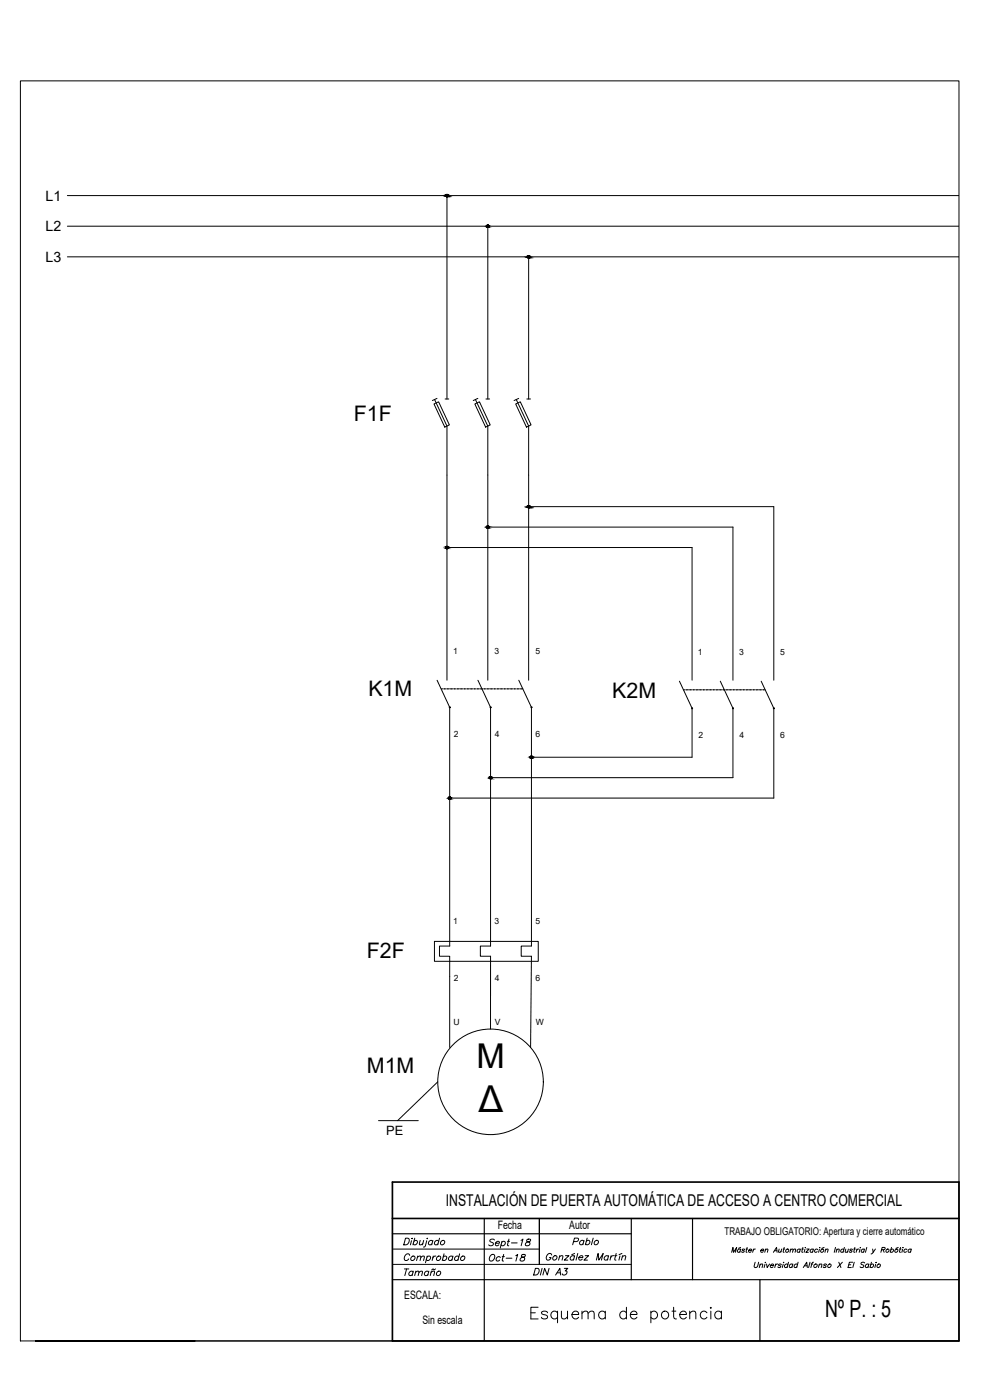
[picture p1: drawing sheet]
<svg xmlns="http://www.w3.org/2000/svg" width="297mm" height="420mm" viewBox="0 0 297 420" stroke-linecap="round" stroke-linejoin="round" font-family="sans-serif">
<!-- layer: SYMS -->
<g fill="none" stroke="#000" stroke-width=".3">
<path d="M20.2 58.7h267.5M134.1 58.7v61M20.2 67.9h267.5M20.2 77.1h267.5M146.4 67.9v51.8M158.6 77.1v42.6M130.4 119.9l3.7 8v76.2M131.1 119.6l-1.4 .6M133.5 119.7h1.2M142.6 119.9l3.8 8v76.2M143.4 119.6l-1.4 .6M145.8 119.7h1.1"/>
<path d="M154.9 119.9l3.7 8v76.2M155.6 119.6l-1.4 .6M158.1 119.7h1.1M130.2 121.2l1.4-.6 3.2 6.9-1.4 .7zM142.5 121.2l1.4-.6 3.2 6.9-1.4 .7zM154.7 121.2l1.4-.6 3.2 6.9-1.3 .7zM146.4 158.2h73.5v45.9M158.6 152.1h73.6v52M134.1 164.3h73.5v39.8M131.1 204.1l3.8 8M132.3 206.7h.6M133.1 206.7h.1"/>
<path d="M133.4 206.7h.5M134.1 206.7h.1M134.4 206.7h.5M134.9 212.4v71.5h-3v3.1h3v27.4M135.1 206.7h.1M135.4 206.7h.5M136.1 206.7h.1M136.4 206.7h.5M137.1 206.7h.1M137.4 206.7h.5M138.1 206.7h.1M138.4 206.7h.5"/>
<path d="M139.1 206.7h.1M139.4 206.7h.5M140.1 206.7h.1M140.4 206.7h.5M141.1 206.7h.1M141.4 206.7h.5M142.1 206.7h.1M142.4 206.7h.5M143.1 206.7h.1M143.4 206.7h.5M143.4 204.1l3.7 8M144.1 206.7h.1"/>
<path d="M144.4 206.7h.5M145.1 206.7h.1M145.4 206.7h.5M146.1 206.7h.1M146.4 206.7h.5M147.1 206.7h.1M147.2 212.4v71.5h-3.1v3.1h3.1v21.8M147.4 206.7h.5M148.1 206.7h.1M148.4 206.7h.5M149.1 206.7h.1M149.4 206.7h.5"/>
<path d="M150.1 206.7h.1M150.4 206.7h.5M151.1 206.7h.1M151.4 206.7h.5M152.1 206.7h.1M152.4 206.7h.5M153.1 206.7h.1M153.4 206.7h.5M154.1 206.7h.1M154.4 206.7h.5M155.1 206.7h.1M155.4 206.7h.5"/>
<path d="M155.7 204.1l3.7 8M156.1 206.7h.1M156.4 206.7h.5M159.5 212.4v71.5h-3.1v3.1h3.1l-.3 27.4M203.9 204.4l3.7 8M205.1 207h.5M205.8 207h.1M206.1 207h.5M206.8 207h.1M207.1 207h.5M207.6 212.7v14.6h-48.1M207.8 207h.1"/>
<path d="M208.1 207h.5M208.8 207h.1M209.1 207h.5M209.8 207h.1M210.1 207h.5M210.8 207h.1M211.1 207h.5M211.8 207h.1M212.1 207h.5M212.8 207h.1M213.1 207h.5M213.8 207h.1"/>
<path d="M214.1 207h.5M214.8 207h.1M215.1 207h.5M215.8 207h.1M216.1 207h.5M216.1 204.4l3.8 8M216.8 207h.1M217.1 207h.5M217.8 207h.1M218.1 207h.5M218.8 207h.1M219.1 207h.5"/>
<path d="M219.8 207h.1M219.9 212.7v20.7h-72.7M220.1 207h.5M220.8 207h.1M221.1 207h.5M221.8 207h.1M222.1 207h.5M222.8 207h.1M223.1 207h.5M223.8 207h.1M224.1 207h.5M224.8 207h.1"/>
<path d="M225.1 207h.5M225.8 207h.1M226.1 207h.5M226.8 207h.1M227.1 207h.5M227.8 207h.1M228.1 207h.5M228.4 204.4l3.7 8M228.8 207h.1M229.1 207h.5M232.2 212.7v26.8h-97.3M130.3 282.5h31.2v6h-31.2z"/>
<path d="M113.6 336.3h11.9M131.3 324.7l-12 11.6"/>
<circle cx="134.1" cy="58.7" r=".35"/>
<circle cx="146.4" cy="67.9" r=".35"/>
<circle cx="158.6" cy="77.1" r=".35"/>
<circle cx="146.4" cy="158.2" r=".35"/>
<circle cx="158.6" cy="152" r=".35"/>
<circle cx="134.1" cy="164.3" r=".35"/>
<circle cx="134.9" cy="212.3" r=".15"/>
<circle cx="147.2" cy="212.3" r=".15"/>
<circle cx="159.5" cy="212.3" r=".15"/>
<circle cx="207.7" cy="212.6" r=".15"/>
<circle cx="219.9" cy="212.6" r=".15"/>
<circle cx="232.2" cy="212.6" r=".15"/>
<circle cx="134.9" cy="239.5" r=".35"/>
<circle cx="147.2" cy="233.4" r=".35"/>
<circle cx="159.5" cy="227.3" r=".35"/>
<circle cx="147.2" cy="324.7" r="15.8"/>
</g>
<g fill="#000" stroke="#000" stroke-width=".3">
<path d="M134 58.4h.2zM134.1 59h.2zM146.3 67.5h.2zM146.4 68.2h.1zM158.5 76.7h.2zM158.6 77.4h.2zM146.3 157.9h.2zM146.4 158.5h.1zM158.5 151.7h.2zM158.6 152.4h.2zM134 164h.2zM134.1 164.6h.2z"/>
<path d="M134.8 239.2h.2zM134.9 239.8h.2zM147.1 233h.2zM147.2 233.7h.2zM159.4 226.9h.1zM159.5 227.6h.1z"/>
<path d="M133.7 58.7l.4 .1zM133.7 58.7l.4 .1z"/>
<path d="M133.8 58.8h.3zM133.8 58.8h.3z"/>
<path d="M133.8 58.8l.3 .1zM133.8 58.8l.3 .1z"/>
<path d="M133.8 58.9h.3zM133.8 58.9h.3z"/>
<path d="M133.8 58.9l.3 .1zM133.8 58.9l.3 .1z"/>
<path d="M133.9 59h.2zM133.9 59h.2z"/>
<path d="M133.9 59h.2zM133.9 59h.2z"/>
<path d="M134 58.4h.3zM133.9 58.4h.4z"/>
<path d="M133.9 58.4h.4zM133.9 58.4h.4z"/>
<path d="M133.9 58.4l.5 .1zM133.8 58.5h.6z"/>
<path d="M134.1 58.9h.2zM134.1 58.9l.2 .1z"/>
<path d="M133.8 58.5h.6zM133.8 58.5h.6z"/>
<path d="M134.1 58.9h.3zM134.1 58.9h.2z"/>
<path d="M133.8 58.5l.6 .1zM133.8 58.5l.6 .1z"/>
<path d="M134.1 58.8h.3zM134.1 58.8l.3 .1z"/>
<path d="M133.8 58.6h.6zM133.8 58.6h.6z"/>
<path d="M133.8 58.6l.7 .1zM133.8 58.6l.7 .1z"/>
<path d="M134.1 58.8h.3zM134.1 58.8h.3z"/>
<path d="M134.1 58.7h.4zM134.1 58.7l.3 .1z"/>
<path d="M146 67.9h.4zM146 67.9h.4z"/>
<path d="M146 67.9l.4 .1zM146 67.9l.4 .1z"/>
<path d="M146 68l.4 .1zM146 68l.4 .1z"/>
<path d="M146.1 68.1h.3zM146.1 68.1h.3z"/>
<path d="M146.1 68.1l.3 .1zM146.1 68.1l.3 .1z"/>
<path d="M146.1 68.2h.3zM146.1 68.2h.3z"/>
<path d="M146.2 68.2h.2zM146.2 68.2h.2z"/>
<path d="M146.3 67.5l.2 .1zM146.2 67.6h.3z"/>
<path d="M146.2 67.6h.4zM146.1 67.6h.5z"/>
<path d="M146.1 67.6l.5 .1zM146.1 67.7h.5z"/>
<path d="M146.4 68.2h.2zM146.4 68.2h.1z"/>
<path d="M146.1 67.7h.6zM146.1 67.7h.6z"/>
<path d="M146.4 68.1h.2zM146.4 68.1l.2 .1z"/>
<path d="M146.1 67.7l.6 .1zM146.1 67.7l.6 .1z"/>
<path d="M146.4 68.1h.3zM146.4 68.1h.2z"/>
<path d="M146 67.8h.7zM146 67.8h.7z"/>
<path d="M146.4 68h.3zM146.4 68l.3 .1z"/>
<path d="M146 67.8l.7 .1zM146 67.8l.7 .1z"/>
<path d="M146.4 67.9h.3zM146.4 67.9h.3z"/>
<path d="M146.4 67.9h.3zM146.4 67.9l.3 .1z"/>
<path d="M158.3 77.1h.3zM158.3 77.1h.3z"/>
<path d="M158.3 77.1l.3 .1zM158.3 77.1l.3 .1z"/>
<path d="M158.3 77.2l.3 .1zM158.3 77.2l.3 .1z"/>
<path d="M158.3 77.3h.3zM158.3 77.3h.3z"/>
<path d="M158.4 77.3l.2 .1zM158.4 77.3l.2 .1z"/>
<path d="M158.4 77.4h.2zM158.4 77.4h.2z"/>
<path d="M158.4 77.4h.2zM158.4 77.4h.2z"/>
<path d="M158.5 76.7l.3 .1zM158.5 76.8h.3z"/>
<path d="M158.5 76.8h.3zM158.4 76.8h.4z"/>
<path d="M158.4 76.8h.5zM158.4 76.8h.5z"/>
<path d="M158.6 77.4h.2zM158.6 77.4h.2z"/>
<path d="M158.4 76.8l.5 .1zM158.4 76.8l.5 .1z"/>
<path d="M158.6 77.3h.3zM158.6 77.3l.2 .1z"/>
<path d="M158.3 76.9l.6 .1zM158.3 76.9l.6 .1z"/>
<path d="M158.6 77.3h.3zM158.6 77.3h.3z"/>
<path d="M158.3 77h.7zM158.3 77h.7z"/>
<path d="M158.6 77.2h.3zM158.6 77.2l.3 .1z"/>
<path d="M158.3 77l.7 .1zM158.3 77l.7 .1z"/>
<path d="M158.6 77.1h.4zM158.6 77.1h.4z"/>
<path d="M158.6 77.1h.4zM158.6 77.1l.3 .1z"/>
<path d="M146 158.2h.4zM146 158.2h.4z"/>
<path d="M146 158.2l.4 .1zM146 158.2l.4 .1z"/>
<path d="M146 158.3l.4 .1zM146 158.3l.4 .1z"/>
<path d="M146.1 158.4h.3zM146.1 158.4h.3z"/>
<path d="M146.1 158.4l.3 .1zM146.1 158.4l.3 .1z"/>
<path d="M146.1 158.5h.3zM146.1 158.5h.3z"/>
<path d="M146.2 158.5h.2zM146.2 158.5h.2z"/>
<path d="M146.3 157.9h.2zM146.2 157.9h.3z"/>
<path d="M146.2 157.9h.4zM146.1 157.9h.5z"/>
<path d="M146.1 157.9h.5zM146.1 157.9h.5z"/>
<path d="M146.4 158.5h.2zM146.4 158.5h.1z"/>
<path d="M146.1 157.9l.6 .1zM146.1 157.9l.6 .1z"/>
<path d="M146.4 158.4h.2zM146.4 158.4l.2 .1z"/>
<path d="M146.1 158l.6 .1zM146.1 158l.6 .1z"/>
<path d="M146.4 158.4h.3zM146.4 158.4h.2z"/>
<path d="M146 158.1h.7zM146 158.1h.7z"/>
<path d="M146.4 158.3h.3zM146.4 158.3l.3 .1z"/>
<path d="M146 158.1l.7 .1zM146 158.1l.7 .1z"/>
<path d="M146.4 158.2h.3zM146.4 158.2h.3z"/>
<path d="M146.4 158.2h.3zM146.4 158.2l.3 .1z"/>
<path d="M158.3 152.1h.3zM158.3 152.1h.3z"/>
<path d="M158.3 152.1l.3 .1zM158.3 152.1l.3 .1z"/>
<path d="M158.3 152.2h.3zM158.3 152.2h.3z"/>
<path d="M158.3 152.2l.3 .1zM158.3 152.2l.3 .1z"/>
<path d="M158.4 152.3h.2zM158.4 152.3h.2z"/>
<path d="M158.4 152.3l.2 .1zM158.4 152.3l.2 .1z"/>
<path d="M158.4 152.4h.2zM158.4 152.4h.2z"/>
<path d="M158.5 151.7h.3zM158.5 151.7h.3z"/>
<path d="M158.5 151.7l.3 .1zM158.4 151.8h.4z"/>
<path d="M158.4 151.8h.5zM158.4 151.8h.5z"/>
<path d="M158.6 152.3h.3zM158.6 152.3l.2 .1z"/>
<path d="M158.4 151.8l.5 .1zM158.4 151.8l.5 .1z"/>
<path d="M158.3 151.9h.6zM158.3 151.9h.6z"/>
<path d="M158.6 152.3h.3zM158.6 152.3h.3z"/>
<path d="M158.3 151.9l.7 .1zM158.3 151.9l.7 .1z"/>
<path d="M158.6 152.2h.3zM158.6 152.2l.3 .1z"/>
<path d="M158.3 152l.7 .1zM158.3 152l.7 .1z"/>
<path d="M158.6 152.1h.4zM158.6 152.1h.4z"/>
<path d="M158.6 152.1h.4zM158.6 152.1l.3 .1z"/>
<path d="M133.7 164.3l.4 .1zM133.7 164.3l.4 .1z"/>
<path d="M133.8 164.4h.3zM133.8 164.4h.3z"/>
<path d="M133.8 164.4l.3 .1zM133.8 164.4l.3 .1z"/>
<path d="M133.8 164.5h.3zM133.8 164.5h.3z"/>
<path d="M133.8 164.5l.3 .1zM133.8 164.5l.3 .1z"/>
<path d="M133.9 164.6h.2zM133.9 164.6h.2z"/>
<path d="M133.9 164.6h.2zM133.9 164.6h.2z"/>
<path d="M134 164h.3zM133.9 164h.4z"/>
<path d="M133.9 164h.4zM133.9 164h.4z"/>
<path d="M133.9 164l.5 .1zM133.8 164.1h.6z"/>
<path d="M134.1 164.6h.2zM134.1 164.6h.2z"/>
<path d="M133.8 164.1h.6zM133.8 164.1h.6z"/>
<path d="M134.1 164.5h.3zM134.1 164.5l.2 .1z"/>
<path d="M133.8 164.1l.6 .1zM133.8 164.1l.6 .1z"/>
<path d="M134.1 164.5h.3zM134.1 164.5h.3z"/>
<path d="M133.8 164.2l.6 .1zM133.8 164.2l.6 .1z"/>
<path d="M134.1 164.4h.3zM134.1 164.4l.3 .1z"/>
<path d="M133.8 164.3h.7zM133.8 164.3h.7z"/>
<path d="M134.1 164.4h.3zM134.1 164.4h.3z"/>
<path d="M134.1 164.3h.4zM134.1 164.3l.3 .1z"/>
<path d="M134.6 239.5l.3 .1zM134.6 239.5l.3 .1z"/>
<path d="M134.6 239.6h.3zM134.6 239.6h.3z"/>
<path d="M134.6 239.6l.3 .1zM134.6 239.6l.3 .1z"/>
<path d="M134.6 239.7h.3zM134.6 239.7h.3z"/>
<path d="M134.7 239.7l.2 .1zM134.7 239.7l.2 .1z"/>
<path d="M134.7 239.8h.2zM134.7 239.8h.2z"/>
<path d="M134.8 239.8l.1 .1zM134.8 239.8l.1 .1z"/>
<path d="M134.8 239.2h.3zM134.8 239.2h.3z"/>
<path d="M134.8 239.2h.3zM134.7 239.2h.4z"/>
<path d="M134.7 239.2l.5 .1zM134.7 239.3h.5z"/>
<path d="M134.9 239.8h.3zM134.9 239.8h.2z"/>
<path d="M134.7 239.3h.5zM134.7 239.3h.5z"/>
<path d="M134.9 239.7h.3zM134.9 239.7l.3 .1z"/>
<path d="M134.6 239.3l.7 .1zM134.6 239.3l.7 .1z"/>
<path d="M134.9 239.7h.3zM134.9 239.7h.3z"/>
<path d="M134.6 239.4l.7 .1zM134.6 239.4l.7 .1z"/>
<path d="M134.9 239.6h.4zM134.9 239.6l.3 .1z"/>
<path d="M134.6 239.5h.7zM134.6 239.5h.7z"/>
<path d="M134.9 239.5l.4 .1zM134.9 239.5l.4 .1z"/>
<path d="M134.9 239.6h.4zM134.9 239.6h.4z"/>
<path d="M146.8 233.4l.4 .1zM146.8 233.4l.4 .1z"/>
<path d="M146.8 233.5h.4zM146.8 233.5h.4z"/>
<path d="M146.9 233.5l.3 .1zM146.9 233.5l.3 .1z"/>
<path d="M146.9 233.6h.3zM146.9 233.6h.3z"/>
<path d="M146.9 233.6l.3 .1zM146.9 233.6l.3 .1z"/>
<path d="M147 233.7h.2zM147 233.7h.2z"/>
<path d="M147 233.7h.2zM147 233.7h.2z"/>
<path d="M147.1 233l.2 .1zM147 233.1h.3z"/>
<path d="M147 233.1h.4zM147 233.1h.4z"/>
<path d="M147 233.1l.5 .1zM147 233.1l.5 .1z"/>
<path d="M147.2 233.7h.2zM147.2 233.7h.2z"/>
<path d="M146.9 233.2h.6zM146.9 233.2h.6z"/>
<path d="M147.2 233.6h.3zM147.2 233.6l.2 .1z"/>
<path d="M146.9 233.2l.6 .1zM146.9 233.2l.6 .1z"/>
<path d="M147.2 233.6h.3zM147.2 233.6h.3z"/>
<path d="M146.9 233.3h.6zM146.9 233.3h.6z"/>
<path d="M147.2 233.5h.3zM147.2 233.5l.3 .1z"/>
<path d="M146.8 233.3l.7 .1zM146.8 233.3l.7 .1z"/>
<path d="M147.2 233.5h.3zM147.2 233.5h.3z"/>
<path d="M147.2 233.4h.3zM147.2 233.4l.3 .1z"/>
<path d="M159.1 227.3h.4zM159.1 227.3h.4z"/>
<path d="M159.1 227.3l.4 .1zM159.1 227.3l.4 .1z"/>
<path d="M159.1 227.4h.4zM159.1 227.4h.4z"/>
<path d="M159.1 227.4l.4 .1zM159.1 227.4l.4 .1z"/>
<path d="M159.2 227.5h.3zM159.2 227.5h.3z"/>
<path d="M159.2 227.5l.3 .1zM159.2 227.5l.3 .1z"/>
<path d="M159.3 227.6h.2zM159.3 227.6h.2z"/>
<path d="M159.4 226.9h.2zM159.3 226.9h.3z"/>
<path d="M159.3 226.9l.4 .1zM159.2 227h.5z"/>
<path d="M159.2 227h.5zM159.2 227h.5z"/>
<path d="M159.5 227.5h.2zM159.5 227.5l.1 .1z"/>
<path d="M159.2 227l.5 .1zM159.2 227l.5 .1z"/>
<path d="M159.5 227.5h.2zM159.5 227.5h.2z"/>
<path d="M159.1 227.1h.7zM159.1 227.1h.7z"/>
<path d="M159.5 227.4h.2zM159.5 227.4l.2 .1z"/>
<path d="M159.1 227.1l.7 .1zM159.1 227.1l.7 .1z"/>
<path d="M159.5 227.4h.3zM159.5 227.4h.2z"/>
<path d="M159.1 227.2l.7 .1zM159.1 227.2l.7 .1z"/>
<path d="M159.5 227.3h.3zM159.5 227.3l.3 .1z"/>
<path d="M159.5 227.3h.3zM159.5 227.3h.3z"/>
</g>
<!-- layer: 0 -->
<path d="M6.1 24.3h281.6v378.1h-281.6zM10.7 402.4h277" fill="none" stroke="#000" stroke-width=".3"/>
<!-- layer: caj 50 -->
<path d="M117.7 354.8h170v47.6h-170zM117.7 365.7h170M10.7 402.4h47.7h-47.7" fill="none" stroke="#000" stroke-width=".5"/>
<!-- layer: caj 25 -->
<path d="M117.7 379.5h71.7M117.7 374.9h44.1" fill="none" stroke="#000" stroke-width=".3"/>
<!-- layer: caj 35 -->
<path d="M117.7 370.3h71.7M145.3 365.7v36.7M161.8 365.7v13.8M189.4 365.7v18.4M207.8 365.7v18.4M117.7 384.1h170M228 384.1v18.3" fill="none" stroke="#000" stroke-width=".35"/>
<!-- layer: txt25 -->
<g fill="none" stroke="#000" stroke-width=".3">
<path d="M121.7 371.6h.6a1.1 1.1 0 0 1 .5 1.2 1.1 1.1 0 0 1-1 .8h-.7zM122.9 376.8a.78 .78 0 0 0-.8-.5 .78 .78 0 0 0-.7 .8l-.1 .4a.69 .69 0 0 0 .5 .9 .69 .69 0 0 0 .8-.6M123.5 377.2l.4-.2a.51 .51 0 0 1 .6 .1 .51 .51 0 0 1 0 .6l-.2 .3a.59 .59 0 0 1-.9 .2 .59 .59 0 0 1 .1-1zM123.5 372.4l-.4 1.2M123.6 371.7h.1zM124.2 372.5l.4-.2a.51 .51 0 0 1 .6 .2 .51 .51 0 0 1 0 .5l-.6 .6-.6-.3M124.4 371.6l-.5 2M125.2 377.3l.6-.3 .5 .1-.3 1.2M125.3 377l-.3 1.3M126.1 372.3l-.3 1.2 .5 .1 .6-.4M126.3 377.3l.6-.3 .4 .1-.2 1.2M127.1 372.3l-.3 1.3"/>
<path d="M128 372.4l-.4 1.5-.5 .4M128.1 377.2l.5-.2a.68 .68 0 0 1 .4 1 .68 .68 0 0 1-1.1 0M128.1 371.7h.2zM128.2 377l-.5 2M129.8 372.5a.71 .71 0 0 0-1 0 .71 .71 0 0 0 .1 1.1l.7-.3M129.9 372.3l-.4 1.3M130 377l-.4 1.3M130.8 377l-.5 .1-.4 .4M131.2 377.2l.4-.2a.51 .51 0 0 1 .6 .2 .51 .51 0 0 1 0 .5l-.6 .6a.51 .51 0 0 1-.6-.2 .51 .51 0 0 1 0-.6zM131.6 372.5a.71 .71 0 0 0-1 0 .71 .71 0 0 0 .1 1.1l.7-.3M131.9 371.6l-.6 2M132.4 372.5a.59 .59 0 0 1 .9-.1 .59 .59 0 0 1-.1 .9l-.4 .3-.5-.1-.1-.5z"/>
<path d="M133 377.2l.4-.2a.51 .51 0 0 1 .6 .2 .51 .51 0 0 1 0 .5l-.6 .6-.6-.3M133.2 376.3l-.5 2M135.8 377.2a.71 .71 0 0 0-1 0 .71 .71 0 0 0 .1 1.1l.7-.3M135.9 377l-.3 1.3M137.7 377.2a.71 .71 0 0 0-1.1 0 .71 .71 0 0 0 .1 1.1l.7-.3M137.9 376.3l-.5 2M138.4 377.2a.59 .59 0 0 1 .9-.1 .59 .59 0 0 1-.1 .9l-.4 .3-.5-.1-.1-.5zM165.5 376.7a.79 .79 0 0 0-.8-.5 .79 .79 0 0 0-.7 .7l-.1 .5a.73 .73 0 0 0 .7 .9 .73 .73 0 0 0 .7-.9h-.5M166.1 377.1a.59 .59 0 0 1 .9-.1 .59 .59 0 0 1-.1 .9 .59 .59 0 0 1-.9 .2 .59 .59 0 0 1 .1-1zM167.8 377.2l.6-.4 .5 .1-.3 1.3M168 376.8l-.4 1.4M169.7 376.8h1l-1.4 1.4h1.1"/>
<path d="M172.3 377.1a.66 .66 0 0 0-1 .1 .66 .66 0 0 0 .4 1l.4-.3M172.4 376.2l-.9 .4M172.4 376.8l-.3 1.4M173.4 376.2l-.6 2M173.7 377.4h1.1l.1-.2a.64 .64 0 0 0-1.1 0 .64 .64 0 0 0 .5 1l.4-.3M175.6 376.8h1l-1.4 1.4h1.1M178.9 378.2l.6-2 .2 2 1.3-2-.6 2M182.5 377.1a.66 .66 0 0 0-1 .1 .66 .66 0 0 0 .4 1l.4-.3M182.6 376.8l-.3 1.4M183.4 376.8l-.4 1.4M184.1 376.8l-.5 .1-.4 .5M184.4 376.8h.7"/>
<path d="M184.9 376.2l-.5 1.6 .1 .3 .3 .1M186 376.9l-.3 1.3M186.6 376.2l-.9 .4M186.7 377.2l.6-.4 .4 .1-.2 1.3M186.8 376.8l-.3 1.4M219.5 375.8l.4-1.4 .2 1.4 .9-1.4-.4 1.4M222.2 375.1a.48 .48 0 0 0-.6-.2 .48 .48 0 0 0-.3 .5 .48 .48 0 0 0 .6 .4l.1-.2M222.2 374.4l-.6 .2M222.2 374.9l-.2 .9M223.4 375.1l-.2-.2h-.4l-.1 .3 .6 .2v.2l-.3 .2-.5-.2M223.8 374.9h.5M224.2 374.4l-.3 1.2 .2 .2"/>
<path d="M224.6 375.3l.9-.2a.44 .44 0 0 0-.5-.2 .44 .44 0 0 0-.3 .6 .44 .44 0 0 0 .5 .3l.2-.2M226.1 374.9l-.3 .9M226.6 378.8l-.3 1.2 .3 .4 .6-.2 .4-1.4M226.6 374.9l-.6 .4M228 379.6l.5-.3 .3 .1-.2 1M228.1 379.3l-.3 1.1M228.3 375.3l.9-.2a.47 .47 0 0 0-.8 0 .47 .47 0 0 0 .3 .7l.3-.2M229.5 379.4l-.2 1M229.6 378.9h.1M229.6 375.1l.5-.2h.3l-.2 .9M229.7 374.9l-.2 .9M230 379.3l.2 1.1 .7-1.1"/>
<path d="M231.2 379.8l.9-.2a.51 .51 0 0 0-.8 0 .51 .51 0 0 0 .3 .8l.4-.2M232 375.8l1-1.4 .2 1.4M232.4 375.4h.7M232.7 379.3l-.3 1.1M233.3 379.3l-.7 .5M233.8 374.9l-.2 .9h.3l.5-.2M234.4 379.6l-.2-.3-.6 .3 .6 .4-.1 .3-.4 .1-.3-.2M234.5 374.9l-.2 .9M235 374.9h.5M235 379.4l-.3 1M235 378.9h.1M235.3 374.4l-.3 1.2 .3 .2"/>
<path d="M236.4 379.6a.53 .53 0 0 0-.9 0 .53 .53 0 0 0 .4 .8l.3-.2M236.6 378.8l-.4 1.6M237.2 375.1l.4-.2h.3l-.1 .9M237.3 374.9l-.3 .9M237.8 379.6a.52 .52 0 0 0-.6-.3 .52 .52 0 0 0-.3 .7 .52 .52 0 0 0 .6 .3l.2-.1M237.9 379.3l-.3 1.1M238 375.1l.4-.2h.3l-.1 .9M239.3 379.6a.52 .52 0 0 0-.7-.3 .52 .52 0 0 0-.3 .7 .52 .52 0 0 0 .6 .3l.2-.1M239.5 378.8l-.5 1.6M240.1 375.1a.48 .48 0 0 0-.6-.2 .48 .48 0 0 0-.3 .5 .48 .48 0 0 0 .6 .4l.1-.2M240.1 374.9l-.2 .9M240.6 374.9h.4"/>
<path d="M240.9 374.4l-.3 1.2 .3 .2M241.4 379.9h.7M241.5 374.9l-.2 .9M241.6 374.4h.1M242 374.9h.8l-1 .9h.7M243 378.8l-.4 1.6M243.3 379.3h.6M244 375.1a.48 .48 0 0 0-.6-.2 .48 .48 0 0 0-.3 .5 .48 .48 0 0 0 .6 .4l.2-.2M244.1 374.9l-.3 .9M244.1 378.8l-.5 .3-.3 1.3M245.3 375.1a.48 .48 0 0 0-.6-.2 .48 .48 0 0 0-.2 .5 .48 .48 0 0 0 .5 .4l.2-.2M245.8 379.6l.4-.3 .4 .1-.2 1"/>
<path d="M245.8 379.3l-.2 1.1M245.9 374.9l-.3 .9M245.9 374.4h.1M247.3 374.4l-.7 .2M247.7 375.1l.4-.2h.3l-.1 .9M247.8 374.9l-.3 .9M248 379.6l-.3-.3-.5 .3 .6 .4-.1 .3-.5 .1-.2-.2M248.5 379.6a.47 .47 0 0 1 .8-.2 .47 .47 0 0 1-.1 .8 .47 .47 0 0 1-.7 .1 .47 .47 0 0 1 0-.7zM250.7 374.4l-.4 1.4M251.1 375.1l.4-.2h.3l-.2 .9M251.1 374.9l-.2 .9M251.7 378.8l.6 1.6"/>
<path d="M252.7 378.8l-1.4 1.6M253.2 375.1a.48 .48 0 0 0-.6-.2 .48 .48 0 0 0-.3 .5 .48 .48 0 0 0 .5 .4l.2-.2M253.4 374.4l-.4 1.4M253.8 374.9l-.2 .9h.3l.5-.2M254.6 374.9l-.3 .9M254.7 379.6h.6M255.7 375.1l-.2-.2h-.4l-.1 .3 .6 .2v.2l-.3 .2-.5-.2M255.8 378.8h-.9l-.5 1.6h1M256.2 374.9h.4M256.3 378.8l-.4 1.6M256.5 374.4l-.3 1.2 .3 .2M257.1 374.9l-.2 .9"/>
<path d="M257.7 374.9l-.7 .4M258 374.9l-.2 .9M258.1 374.4h.1M259.3 375.1a.48 .48 0 0 0-.6-.2 .48 .48 0 0 0-.3 .5 .48 .48 0 0 0 .6 .4l.2-.2M259.4 374.9l-.3 .9M259.4 379l-.3-.2-.7 .2v.4l.7 .3a.57 .57 0 0 1-.3 .7 .57 .57 0 0 1-.7-.2M260.1 374.4l-.4 1.4M260.6 379.6a.52 .52 0 0 0-.6-.3 .52 .52 0 0 0-.3 .7 .52 .52 0 0 0 .6 .3l.2-.1M260.7 379.3l-.3 1.1M261.3 379.6a.47 .47 0 0 1 .7-.2 .47 .47 0 0 1-.1 .8l-.3 .2-.5-.2M261.5 378.8l-.5 1.6M261.8 374.9l.2 .9 .7-.9"/>
<path d="M262 375.8l-.6 .5M262.7 379.4l-.2 1M262.8 378.9h.1M264.5 375.1l.9-.1 .2-.5-.9-.1-.4 1.4M265 375.1l.3 .7M267.3 375.1a.43 .43 0 0 1 .7-.2 .43 .43 0 0 1-.1 .7l-.3 .2-.5-.2M267.5 374.4l-.4 1.4M269.5 374.4l-.7 .2M269.9 374.9h.5M270.2 374.4l-.3 1.2 .3 .2M270.8 374.9l-.2 .9M270.9 374.4h.1"/>
<path d="M272.1 375.1a.48 .48 0 0 0-.6-.2 .48 .48 0 0 0-.3 .5 .48 .48 0 0 0 .6 .4l.2-.2M273.4 375.1a.48 .48 0 0 0-.6-.2 .48 .48 0 0 0-.3 .5 .48 .48 0 0 0 .6 .4l.1-.2M273.4 374.9l-.2 .9M241 380.4l1-1.6 .2 1.6"/>
<circle cx="236.1" cy="375.3" r=".49"/>
<circle cx="244.6" cy="379.9" r=".53"/>
<circle cx="246.6" cy="375.3" r=".49"/>
<circle cx="263.6" cy="379.9" r=".52"/>
<circle cx="266.2" cy="375.3" r=".49"/>
<circle cx="268.9" cy="375.3" r=".49"/>
</g>
<text font-size="11.1" x="143.5" y="333.8">Δ</text>
<text font-size="10.3" x="143" y="320.4">M</text>
<text font-size="8.4" x="158" y="398.3">Esquema de potencia</text>
<text font-size="7.2" x="247.5" y="395.3">Nº P. : 5</text>
<g font-size="6.4">
<text x="106.2" y="126.3">F1F</text>
<text x="110.5" y="209">K1M</text>
<text x="183.7" y="209.6">K2M</text>
<text x="110" y="287.6">F2F</text>
<text x="110.1" y="322">M1M</text>
</g>
<text font-size="5.7" x="145.3" y="375.7">Sept-18</text>
<text font-size="5.3" x="119.9" y="384.2">Tamaño</text>
<g font-size="4.9">
<text x="133.8" y="361.8">INSTALACIÓN DE PUERTA AUTOMÁTICA DE ACCESO A CENTRO COMERCIAL</text>
<text x="170.7" y="374.6">Pablo</text>
<text x="145.7" y="379.6">Oct-18</text>
<text x="158.7" y="383.8">DIN A3</text>
</g>
<g font-size="4.3">
<text x="13.6" y="60.2">L1</text>
<text x="13.6" y="69.4">L2</text>
<text x="13.6" y="78.6">L3</text>
</g>
<text font-size="3.9" x="115.9" y="340.7">PE</text>
<g font-size="3.5">
<text x="149.3" y="368.9">Fecha</text>
<text x="170.8" y="368.9">Autor</text>
<text x="121.3" y="389.8">ESCALA:</text>
<text x="126.7" y="397.5">Sin escala</text>
</g>
<text font-size="3.2" x="217.4" y="370.7">TRABAJO OBLIGATORIO: Apertura y cierre automático</text>
<g font-size="2.6">
<text x="136" y="196.2">1</text>
<text x="148.4" y="196.2">3</text>
<text x="160.6" y="196.2">5</text>
<text x="209.4" y="196.5">1</text>
<text x="221.8" y="196.5">3</text>
<text x="234.1" y="196.4">5</text>
<text x="136.2" y="221.2">2</text>
<text x="148.5" y="221.2">4</text>
<text x="160.7" y="221.2">6</text>
<text x="209.6" y="221.5">2</text>
<text x="221.9" y="221.5">4</text>
<text x="234.1" y="221.5">6</text>
<text x="136" y="277.3">1</text>
<text x="148.4" y="277.4">3</text>
<text x="160.6" y="277.4">5</text>
<text x="136.2" y="294.4">2</text>
<text x="148.5" y="294.4">4</text>
<text x="160.7" y="294.4">6</text>
<text x="136" y="307.7">U</text>
<text x="148.5" y="307.7">V</text>
<text x="160.7" y="307.7">W</text>
</g>
</svg>
